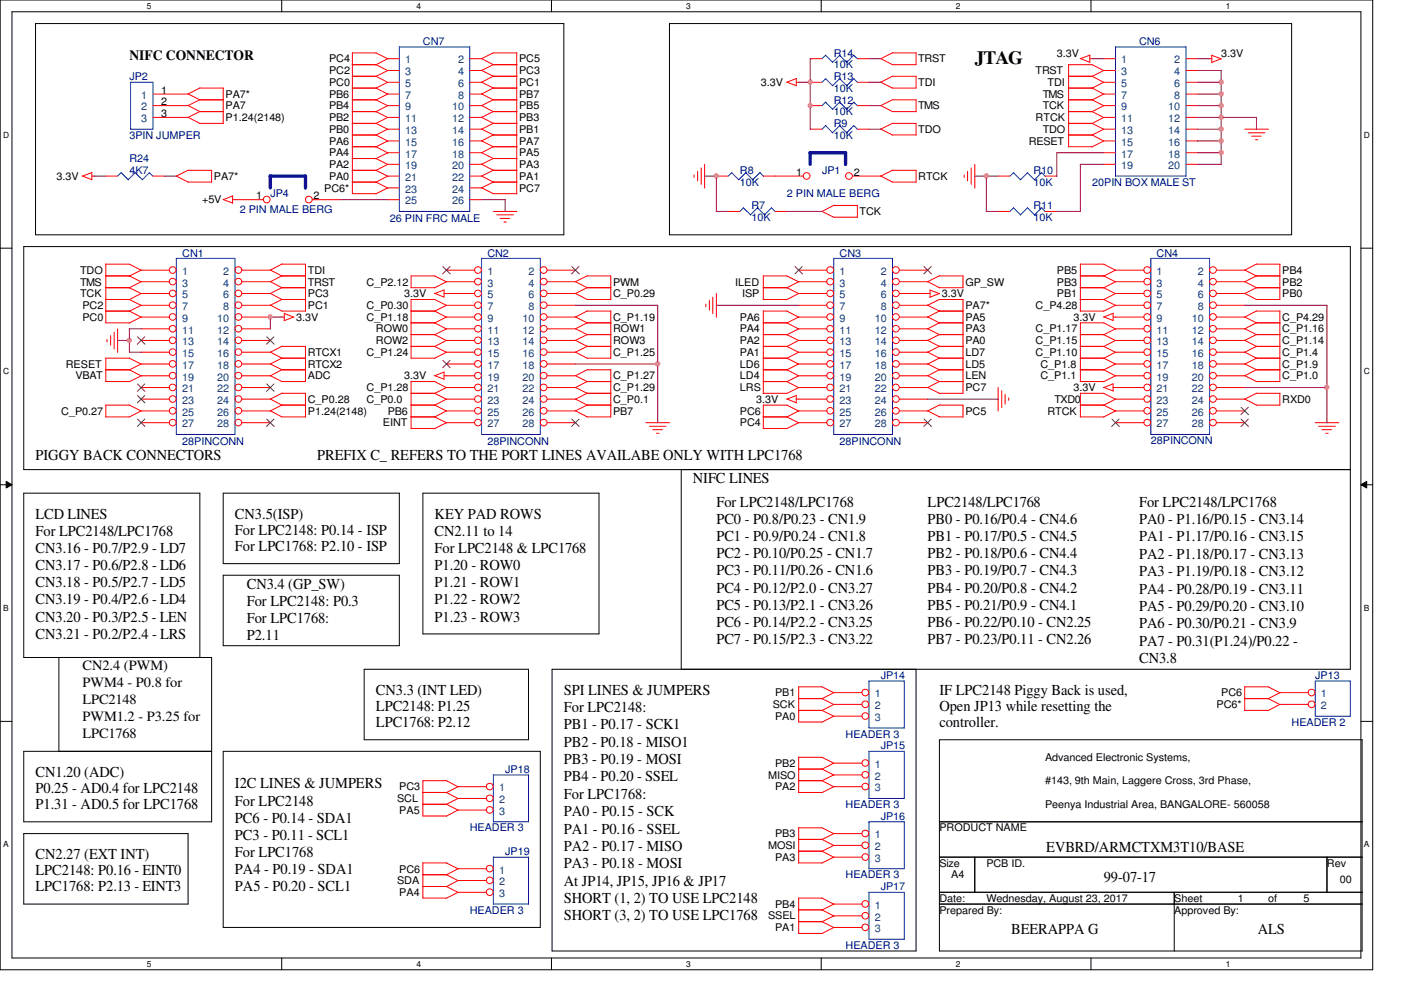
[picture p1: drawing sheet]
<svg xmlns="http://www.w3.org/2000/svg" width="297mm" height="210mm" viewBox="0 0 297 210" stroke-linecap="round" stroke-linejoin="round" font-family="sans-serif">
<path d="M0 0h291v205.6h-291zM2.5 2.5h286v200.6h-286z" fill="none" stroke="#000" stroke-width=".21"/>
<g fill="#fff">
<path d="M31.1 .3h1v2h-1z"/>
<path d="M31.1 203.4h1v2h-1z"/>
</g>
<path d="M59.7 0v2.5M59.7 203.1v2.5" fill="none" stroke="#000" stroke-width=".21"/>
<g fill="#fff">
<path d="M88.3 .3h1v2h-1z"/>
<path d="M88.3 203.4h1v2h-1z"/>
</g>
<path d="M116.9 0v2.5M116.9 203.1v2.5" fill="none" stroke="#000" stroke-width=".21"/>
<g fill="#fff">
<path d="M145.5 .3h1v2h-1z"/>
<path d="M145.5 203.4h1v2h-1z"/>
</g>
<path d="M174.1 0v2.5M174.1 203.1v2.5" fill="none" stroke="#000" stroke-width=".21"/>
<g fill="#fff">
<path d="M202.7 .3h1v2h-1z"/>
<path d="M202.7 203.4h1v2h-1z"/>
</g>
<path d="M231.3 0v2.5M231.3 203.1v2.5" fill="none" stroke="#000" stroke-width=".21"/>
<g fill="#fff">
<path d="M259.9 .3h1v2h-1z"/>
<path d="M259.9 203.4h1v2h-1z"/>
<path d="M.7 27.6h1.2v1.9h-1.2z"/>
<path d="M289.2 27.6h1.2v1.9h-1.2z"/>
<path d="M.7 77.7h1.2v2h-1.2z"/>
<path d="M289.2 77.7h1.2v2h-1.2z"/>
</g>
<path d="M0 52.6h2.5M288.5 52.6h2.5" fill="none" stroke="#000" stroke-width=".21"/>
<g fill="#fff">
<path d="M.7 127.8h1.1v2h-1.1z"/>
<path d="M289.2 127.8h1.1v2h-1.1z"/>
</g>
<path d="M0 102.8h2.5M1.3 102.1l1.2 .7-1.2 .7zM288.5 102.8l1.3-.7v1.4zM288.5 102.8h2.5" fill="none" stroke="#000" stroke-width=".21"/>
<path d="M1.3 102.1l1.2 .7-1.2 .7zM288.5 102.8l1.3-.7v1.4z" fill="#000"/>
<g fill="#fff">
<path d="M.7 178h1.1v2h-1.1z"/>
<path d="M289.2 178h1.1v2h-1.1z"/>
</g>
<g fill="none" stroke="#000" stroke-width=".21">
<path d="M7.5 5h112v44.8h-112zM141.9 5h132v44.8h-132zM144.4 99.6v42.3M286.3 99.6h-281.3v-47.3h281.3v89.6h-169.3v59.7h77.2v-59.7M47.3 104.6h37.4v14.9h-37.4zM89.7 104.6h37.3v29.8h-37.3zM12.5 139.4v19.9M42.4 139.4v-34.8h-37.4v34.8h39.9v34.8h-39.9v-14.9h39.9M47.3 122h37.4v14.9h-37.4zM0 153h2.5M47.3 159.3h67.3v37.3h-67.3zM77.2 141.9h34.9v14.9h-34.9z"/>
<path d="M199.2 156.8h89.6v44.8h-89.6zM288.5 153h2.5M5 176.7h34.9v15h-34.9zM199.2 174.2h89.6M199.2 191.7h89.6M199.2 181.7h89.6M199.2 189.2h89.6M206.7 181.7v7.5M249 189.2v12.5M281.3 181.7v7.5"/>
</g>
<g fill="none" stroke="#f00" stroke-width=".21">
<path d="M39.8 19.9l2.5 1.3h5.1M42.4 18.7h5M42.4 18.6l-2.5 1.3h-7.5M47.3 18.7v7.5h-5l-2.5-1.4M74.7 13.7h5.1M74.7 16.2h5.1M74.7 18.7h5.1M74.7 11.2h5.1M74.7 11.2v29.9M79.7 16.2l2.6 1.3M79.7 11.2l2.6 1.3M79.7 18.7l2.6 1.3"/>
<path d="M79.7 13.7l2.6 1.3M84.7 12.4h-2.5l-2.5 1.4M84.7 17.4h-2.5l-2.5 1.3M84.7 14.9h-2.5l-2.5 1.3M84.7 19.9h-2.5l-2.5 1.3M102.1 12.4l2.5 1.3h5M102.1 14.9l2.5 1.3h5M102.1 17.4l2.5 1.3h5M102.1 19.9l2.5 1.3h5M104.6 11.2h5M104.6 11.2l-2.5 1.2h-2.5M104.6 16.1l-2.5 1.3h-2.5"/>
<path d="M104.6 13.7l-2.5 1.2h-2.5M104.6 18.6l-2.5 1.3h-2.5M109.6 11.2v29.9M168.8 16.7v1.5l-2-.8M168.8 17.4h.6M168.9 16.6l-2.1 .8M171.8 12.4h2.5M171.8 17.4h2.5M181.8 12.4h2.4M181.8 17.4h2.4M186.7 12.4l2.5 1.3M186.7 17.4l2.5 1.3"/>
<path d="M189.2 13.7h5M189.2 18.7h5M189.2 11.2h5.1M189.2 16.2h5.1M189.3 11.2l-2.6 1.2M189.3 16.1l-2.6 1.3M194.2 11.2v2.6M194.2 16.2v2.5M226.5 16.2h5.1l2.5 1.3M226.5 18.7h5.1l2.5 1.3M226.6 13.7h5l2.5 1.3M226.6 13.7v17.4h5"/>
<path d="M229 12.4l2.1 .8M231.1 12.4h.5M231.1 11.7v1.6M231.1 11.7l-2 .7M234 12.4h2.5M236.5 17.4h-2.5l-2.5 1.3M236.5 14.9h-2.5l-2.5 1.3M236.5 19.9h-2.5l-2.5 1.3M251.5 12.4h2.5M251.5 17.4h2.5M251.5 14.9h2.5M251.5 19.9h2.5"/>
<path d="M256.4 12.4h.5M256.9 11.7v1.5M256.9 11.7l2 .8M258.9 12.4l-2 .9M17.4 37.3l2.1 .8M19.5 36.6v1.5M19.5 37.3h.5M19.5 36.6l-2 .7M22.4 37.3h2.5M32.4 37.3h2.5M37.3 37.3l2.6 1.3M39.8 22.4l2.5 1.3h5.1"/>
<path d="M39.8 38.6h5.1M39.9 36.1h5v2.6M39.9 36.1l-2.5 1.2M42.4 21.1l-2.5 1.3h-7.5M42.4 23.6l-2.5 1.3h-7.5M74.7 21.2h5.1M74.7 23.7h5.1M74.7 26.2h5.1M74.7 28.6h5.1M74.7 36.1h5.1M74.7 38.6h5.1M74.7 33.6h5.1"/>
<path d="M74.7 31.1h5.1M79.7 38.6l2.6 1.3M79.7 36.1l2.6 1.3M79.7 33.6l2.6 1.3M79.7 31.1l2.6 1.3M79.7 21.2l2.6 1.2M79.7 28.6l2.6 1.3M79.7 26.2l2.6 1.2M79.7 23.7l2.6 1.2M84.7 27.4h-2.5l-2.5 1.3M84.7 37.3h-2.5l-2.5 1.4M84.7 22.4h-2.5l-2.5 1.3"/>
<path d="M84.7 24.9h-2.5l-2.5 1.3M84.7 29.9h-2.5l-2.5 1.3M84.7 32.4h-2.5l-2.5 1.3M84.7 34.8h-2.5l-2.5 1.4M84.7 39.8h-2.5l-2.5 1.3M99.6 37.3h2.5M99.6 22.4h2.5M99.6 34.8h2.5M102.1 22.4l2.5 1.3h5M102.1 24.8l2.5 1.4h5M102.1 27.3l2.5 1.3h5M102.1 34.8l2.5 1.3h5"/>
<path d="M102.1 37.3l2.5 1.3h5M102.1 39.8l2.5 1.3h5M102.1 32.3l2.5 1.3h5M102.1 29.8l2.5 1.3h5M104.6 26.1l-2.5 1.3h-2.5M104.6 23.6l-2.5 1.3h-2.5M104.6 28.6l-2.5 1.3h-2.5M104.6 31.1l-2.5 1.3h-2.5M104.6 38.6l-2.5 1.2h-2.5M104.6 36.1l-2.5 1.2M104.6 33.6l-2.5 1.2M104.6 21.1l-2.5 1.3"/>
<path d="M147.1 37.1v.5M147.9 36.3v2.1M148.7 35.6v3.5M149.4 34.8v5.1M151.9 37.3h2.5M161.8 37.3h8.5M171.8 27.4h2.5M171.8 22.4h2.5M181.8 27.4h2.4M181.8 22.4h2.4M186.7 22.4l2.5 1.3M186.7 27.3l2.5 1.3"/>
<path d="M186.7 37.3l2.5 1.3M189.2 23.7h5M189.2 28.6h5M189.2 38.6h5M189.2 21.2h5.1M189.2 26.2h5.1M189.2 36.1h5.1M189.3 36.1l-2.6 1.2h-5.9M189.3 21.1l-2.6 1.3M189.3 26.1l-2.6 1.3M194.2 21.2v2.5M194.2 26.2v2.5"/>
<path d="M194.2 36.1v2.6M204.4 37.1v.5M205.1 36.3v2.1M205.9 35.6v3.5M206.7 34.8v5.1M211.6 37.3h2.5M221.6 37.3h2.5M226.5 21.2h5.1l2.5 1.2M226.5 23.7h5.1l2.5 1.2M226.5 26.2h5.1l2.5 1.2M226.5 28.6h5.1l2.5 1.3M234 32.4h2.5"/>
<path d="M234 34.8h2.5M236.5 27.4h-2.5l-2.5 1.3M236.5 22.4h-2.5l-2.5 1.3M236.5 24.9h-2.5l-2.5 1.3M236.5 29.9h-2.5l-2.5 1.3M251.5 27.4h2.5M251.5 22.4h2.5M251.5 24.9h2.5M251.5 29.9h2.5M251.5 32.4h2.5M251.5 34.8h2.5M263.9 27.4h5"/>
<path d="M264.7 28.2h3.5M265.3 28.9h2.1M266.1 29.6h.6M22.4 58.5h5.1M22.4 56h5.1M22.4 56v12.5M27.4 58.5l2.6 1.3M27.4 56l2.6 1.3M29.9 57.3h6M29.9 57.3l-2.5 1.2M35.9 59.7h-6l-2.5 1.3M47.3 42.3l2 .8"/>
<path d="M49.3 41.6v1.5M49.3 42.3h6.5M49.4 41.5l-2.1 .8M57.3 57.2l2.5 1.3M57.3 59.7l2.5 1.3M59.7 58.5h5.1M59.8 56h5M59.8 56l-2.5 1.3h-6M59.8 58.5l-2.5 1.2h-6M64.8 56v10M66.2 42.3h6M74.7 41.1h5"/>
<path d="M82.2 42.3h2.5M87.2 58.5v2.5h5M87.2 58.5h5l2.5 1.3M94.7 57.3h5.9M99.6 42.3h2.5M100.6 59.7h-5.9l-2.6 1.3M104.6 44.8h5M105.3 45.6h3.6M106 46.3h2.1M106.8 47.1h.6M116 57.3h6M122 59.7l2.5 1.3"/>
<path d="M124.5 58.5h5M124.5 58.5l-2.5 1.2h-6M129.5 58.5v5M154.4 44.8h2.5M161.8 58.5v5M161.8 58.5h5.1M164.3 44.8h2.5M166.8 58.5l2.6 1.3M169.3 57.3h6M174.2 44.8l2.6 1.3M175.3 59.7h-6l-2.5 1.3M176.7 46.1h5.1"/>
<path d="M176.8 43.6h5M176.8 43.5l-2.5 1.3M181.8 43.6v2.5M190.7 57.3h6M196.6 59.7l2.6 1.3M199.2 58.5h5M199.2 58.5l-2.5 1.2h-6M204.2 58.5v2.5M211.6 44.8h2.5M221.6 44.8h2.5M229 58.5h5.1M229.1 56v10"/>
<path d="M229.1 56h5M234 56l2.6 1.3M234 58.5l2.6 1.3M242.5 57.3h-6l-2.5 1.2M242.5 59.7h-6l-2.5 1.3M263.9 57.2l2.5 1.3M263.9 59.7l2.5 1.3M266.4 58.5h5M266.4 56h5M266.4 56l-2.5 1.3h-6M266.4 58.5l-2.5 1.2h-6M271.4 56v7.5"/>
<path d="M22.4 68.5h5M22.4 61h5.1M22.4 63.5h5.1M22.4 66h5.1M22.4 78.4h5.1M22.4 75.9h5.1M22.4 75.9v5M22.7 72v.5M23.4 71.2v2M24.2 70.4v3.6M24.9 69.7v5M27.4 75.9l2.6 1.3"/>
<path d="M27.4 61l2.6 1.3M27.4 63.5l2.6 1.3M27.4 78.4l2.6 1.3M27.4 66l2.6 1.3M29.9 69.7h6M29.9 72.2h6M29.9 74.7h6M35.9 67.2h-6l-2.5 1.3M35.9 62.2h-6l-2.5 1.3M35.9 79.7h-6l-2.5 1.2M35.9 64.7h-6l-2.5 1.3M35.9 77.2h-6l-2.5 1.2"/>
<path d="M51.3 67.2h6M51.3 69.7h6M51.3 72.2h6M57.3 79.6l2.5 1.3M57.3 64.7l2.5 1.3M57.3 62.2l2.5 1.3M57.3 77.1l2.5 1.3M57.3 74.6l2.5 1.3M59.7 67.2h.6M59.7 61h5.1M59.7 63.5h5.1M59.7 66h5.1"/>
<path d="M59.7 75.9h5.1M59.7 78.4h5.1M59.8 73.4h5M59.8 61l-2.5 1.2h-6M59.8 78.4l-2.5 1.3h-6M59.8 63.5l-2.5 1.2h-6M59.8 73.4l-2.5 1.3h-6M59.8 75.9l-2.5 1.3h-6M60.3 66.4v1.5M60.3 66.5l2 .8M62.3 67.2l-2.1 .8M64.8 73.4v7.5"/>
<path d="M87.1 71h5.1l2.5 1.2M87.1 68.5h5.1l2.5 1.3M87.1 73.4h5.1l2.5 1.3M87.1 66h5.1l2.5 1.3M87.2 63.5v12.4h5M87.2 63.5h5l2.5 1.3M92.1 62.2l2 .8M94.1 61.5v1.5M94.1 78.9v1.5l-2-.8M94.1 62.2h6.5M94.1 79.7h6.5M94.2 61.5l-2 .7"/>
<path d="M94.2 78.9l-2 .8M94.7 77.2h5.9M100.6 67.2h-5.9l-2.6 1.3M100.6 64.7h-5.9l-2.6 1.3M100.6 69.7h-5.9l-2.6 1.3M100.6 72.2h-5.9l-2.6 1.3M100.6 74.7h-5.9l-2.6 1.3M116 64.7h6M116 77.2h6M122 69.7l2.5 1.3M122 72.1l2.5 1.3M122 62.2l2.5 1.3"/>
<path d="M122 67.2l2.5 1.3M122 74.6l2.5 1.3M122 79.6l2.5 1.3M124.5 71h5M124.5 68.5h5M124.5 73.4h5M124.5 61h5M124.5 63.5h5M124.5 75.9h5M124.5 66h5M124.5 78.4h5M124.5 65.9l-2.5 1.3h-6"/>
<path d="M124.5 61l-2.5 1.2h-6M124.5 78.4l-2.5 1.3h-6M124.5 68.4l-2.5 1.3h-6M124.5 70.9l-2.5 1.3h-6M124.5 73.4l-2.5 1.3h-6M129.5 78.4v10h-5M129.5 66v10M149.6 64.5v.5M150.4 63.7v2M151.1 63v3.5M151.9 62.2v5.1M161.8 71h5.1"/>
<path d="M161.8 68.5h5.1M161.8 73.4h5.1M161.8 61h5.1M161.8 63.5h5M161.8 75.9h5.1M161.8 78.4h5.1M166.8 61l2.6 1.3M166.8 66l2.6 1.3M166.8 68.5l2.6 1.3M166.8 75.9l2.6 1.3M166.8 78.4l2.6 1.3M166.9 66l-5.1-.1v17.5"/>
<path d="M169.3 64.7h6M175.3 67.2h-6l-2.5 1.3M175.3 62.2h-6l-2.5 1.3M175.3 79.7h-6l-2.5 1.2M175.3 69.7h-6l-2.5 1.3 2.6 1.2M175.3 72.2h-6l-2.5 1.3 2.6 1.2M175.3 74.7h-6l-2.5 1.3M175.3 77.2h-6l-2.5 1.2M190.7 62.2h6.5M196.6 64.7l2.6 1.2-2.5 1.3h-6M196.6 67.2l2.6 1.2-2.5 1.3h-6M196.6 72.1l2.6 1.3"/>
<path d="M196.6 74.6l2.6 1.3M196.6 77.1l2.6 1.3M196.6 79.6l2.6 1.3M196.6 69.7l2.6 1.3M199.1 71h5.1M199.1 68.5h5.1M199.1 73.4h5.1M199.1 61h5.1M199.1 66h5.1M199.1 75.9h5.1M199.1 78.4h5.1M199.2 62.2l-2.1 .8"/>
<path d="M199.2 63.5h5M199.2 78.4l-2.5 1.3h-6M199.2 62.3l-2-.8v1.5M199.2 63.5l-2.5 1.2h-6M199.2 70.9l-2.5 1.3h-6M199.2 73.4l-2.5 1.3h-6M199.2 75.9l-2.5 1.3h-6M204.2 63.5v19.9M229 71h5.1M229 73.4h5.1M229 61h5.1M229 63.5h5.1"/>
<path d="M229 66h5M229 75.9h5.1M229 78.4h5.1M234 67.2l2 .7M234 61l2.6 1.3M234 78.4l2.6 1.3M234 75.9l2.6 1.3M234 73.4l2.6 1.3M234 71l2.6 1.2M234 68.5l2.6 1.3M234 63.5l2.6 1.3M234.1 68.5h-5v12.4"/>
<path d="M236 67.2h6.5M236 66.5v1.5M236 66.4l-2 .8M242.5 62.2h-6l-2.5 1.3M242.5 79.7h-6l-2.5 1.2M242.5 64.7h-6l-2.5 1.3M242.5 69.7h-6l-2.5 1.3M242.5 72.2h-6l-2.5 1.3M242.5 74.7h-6l-2.5 1.3M242.5 77.2h-6l-2.5 1.2M257.9 64.7h6M263.9 62.2l2.5 1.3"/>
<path d="M263.9 79.6l2.5 1.3M263.9 74.6l2.5 1.3M263.9 77.1l2.5 1.3M263.9 72.1l2.5 1.3M263.9 69.7l2.5 1.3M263.9 67.2l2.5 1.3M266.4 71h5M266.4 68.5h5M266.4 73.4h5M266.4 61h5M266.4 63.5h5M266.4 75.9h5"/>
<path d="M266.4 78.4h5M266.4 66h5M266.4 65.9l-2.5 1.3h-6M266.4 61l-2.5 1.2h-6M266.4 78.4l-2.5 1.3h-6M266.4 68.4l-2.5 1.3h-6M266.4 70.9l-2.5 1.3h-6M266.4 73.4l-2.5 1.3h-6M266.4 75.9l-2.5 1.3h-6M271.4 66v14.9M22.4 80.9h5M22.4 85.9h5.1"/>
<path d="M22.4 85.9v2.5M27.4 85.9l2.6 1.3M29.9 89.6h6M29.9 82.2h6M29.9 84.6h6M29.9 87.1h6M29.9 87.1l-2.5 1.3h-5M51.3 89.6h6M51.3 82.2h6M57.3 87.1l2.5 1.3M57.3 84.6l2.5 1.3M59.7 85.9h5.1"/>
<path d="M59.7 80.9h5.1M59.8 85.9l-2.5 1.2h-6M64.8 83.4v5h-5.1M64.8 83.4h-5l-2.5 1.2h-6M87.1 88.4h5.1l2.5 1.3M87.1 85.9h5.1l2.5 1.3M87.1 83.4h5.1l2.5 1.3M87.2 80.9v9.9h5M87.2 80.9h5l2.5 1.3M100.6 89.6h-5.9l-2.6 1.3M100.6 82.2h-5.9l-2.6 1.2M100.6 84.6h-5.9l-2.6 1.3"/>
<path d="M100.6 87.1h-5.9l-2.6 1.3M116 89.6h6M122 87.1l2.5 1.3M122 84.6l2.5 1.3M122 82.1l2.5 1.3M124.5 85.9h5M124.5 80.9h5M124.5 83.4h5M124.5 80.9l-2.5 1.3h-6M124.5 83.4l-2.5 1.2h-6M124.5 85.9l-2.5 1.2h-6M136.9 89.6h5.1"/>
<path d="M137.7 90.4h3.5M138.4 91.1h2.1M139.2 91.9h.5M161.8 88.4h5.1M161.8 90.8h5M161.8 80.9h5.1M161.8 83.4h5M161.8 85.9h5.1M161.8 85.9v4.9M166.8 84.6l2 .8M166.8 80.9l2.6 1.3M166.8 85.9l2.6 1.3"/>
<path d="M168.8 83.9v1.5M168.8 84.6h6.5M168.9 83.9l-2.1 .7M169.3 87.1h6M169.3 87.1l-2.5 1.3 2.6 1.3M175.3 89.6h-6l-2.5 1.3M175.3 82.2h-6l-2.5 1.2M190.7 89.6h6M190.7 84.6h6M196.6 82.1l2.6 1.3M196.6 87.1l2.6 1.3M199.1 80.9h5.1"/>
<path d="M199.1 83.4h5.1M199.2 85.9h5M199.2 80.9l-2.5 1.3h-6M199.2 85.9l-2.5 1.2h-6M204.2 85.9v2.5h-5.1M211.6 82.1v5M212.4 82.8v3.6M213.1 83.7v2M213.9 84.4v.5M229 88.4h5M229 85.9h5.1M229 80.9h5"/>
<path d="M234 82.1l2 .8M234 83.4l2.6 1.3M234 85.9l2.6 1.3M234.1 83.4h-5v5M236 81.4v1.5M236 82.2h6.5M236 81.4l-2 .8M236.5 89.6h6M242.5 84.6h-6l-2.5 1.3M242.5 87.1h-6l-2.5 1.3M257.9 89.6h6M257.9 82.2h6"/>
<path d="M257.9 87.1h6M263.9 84.6l2.5 1.3M266.4 80.9h5M266.4 83.4h5M266.4 83.4l-2.5 1.2h-6M271.4 83.4v2.5h-5M278.8 89.6h5M279.6 90.4h3.5M280.3 91.1h2M281.1 91.9h.5M169.3 150.6h5M169.3 148.1h5"/>
<path d="M169.3 153.1h5M174.3 148.1l2.5 1.3M174.3 145.6l2.5 1.3M174.3 150.6l2.5 1.3M174.3 145.6h-5v7.5M182.7 146.9h-5.9l-2.6 1.3M182.7 149.4h-5.9l-2.6 1.3M182.7 151.8h-5.9l-2.6 1.3M263.9 150.6h5M263.9 148.1h5M268.9 145.6l2.5 1.3M268.9 148.1l2.5 1.3"/>
<path d="M268.9 145.6h-5v5M277.4 146.9h-6l-2.5 1.3M277.4 149.4h-6l-2.5 1.3M89.6 168h5.1M89.6 173h5.1M89.6 170.5h5.1M89.7 165.5h5M89.7 165.5v7.5M94.7 170.5l2.5 1.3M94.7 168l2.5 1.3M94.7 165.5l2.5 1.3M103.1 166.8h-6l-2.5 1.3"/>
<path d="M103.1 169.3h-6l-2.5 1.3M103.1 171.7h-6l-2.5 1.4M169.3 165.5h5M169.3 163.1h5M169.3 178h5M169.3 168h5M169.3 175.5v7.5M169.3 175.5h5M174.3 163.1l2.5 1.2M174.3 178l2.5 1.3M174.3 160.6l2.5 1.2M174.3 175.5l2.5 1.3"/>
<path d="M174.3 165.5l2.5 1.3M174.3 160.6l-5-.1v7.5M182.7 176.7h-5.9l-2.6 1.3M182.7 179.2h-5.9l-2.6 1.3M182.7 161.8h-5.9l-2.6 1.3M182.7 164.3h-5.9l-2.6 1.3M182.7 166.8h-5.9l-2.6 1.3M89.6 190.4h5.1M89.6 188h5.1M89.6 185.5h5.1M89.7 183h5M89.7 182.9v7.5"/>
<path d="M94.7 188l2.5 1.2M94.7 185.5l2.5 1.2M94.7 183l2.5 1.2M103.1 184.2h-6l-2.5 1.3M103.1 186.7h-6l-2.5 1.3M103.1 189.2h-6l-2.5 1.3M169.3 195.4h5M169.3 192.9h5M169.3 180.5h5M169.3 197.9h5M169.3 183h5M174.3 192.9l2.5 1.3"/>
<path d="M174.3 190.4l2.5 1.3M174.3 195.4l2.5 1.3M174.3 180.5l2.5 1.3M174.3 190.4h-5v7.5M182.7 191.7h-5.9l-2.6 1.3M182.7 194.2h-5.9l-2.6 1.3M182.7 196.6h-5.9l-2.6 1.4M182.7 181.7h-5.9l-2.6 1.3"/>
<circle cx="171" cy="37.3" r=".71"/>
<circle cx="180" cy="37.3" r=".71"/>
<circle cx="36.6" cy="57.3" r=".71"/>
<circle cx="36.6" cy="59.7" r=".71"/>
<circle cx="50.6" cy="57.3" r=".71"/>
<circle cx="50.6" cy="59.7" r=".71"/>
<circle cx="56.6" cy="42.3" r=".71"/>
<circle cx="65.5" cy="42.3" r=".71"/>
<circle cx="101.4" cy="57.3" r=".71"/>
<circle cx="101.4" cy="59.7" r=".71"/>
<circle cx="115.3" cy="59.7" r=".71"/>
<circle cx="115.3" cy="57.3" r=".71"/>
<circle cx="176" cy="59.7" r=".71"/>
<circle cx="176" cy="57.3" r=".71"/>
<circle cx="190" cy="57.3" r=".71"/>
<circle cx="190" cy="59.7" r=".71"/>
<circle cx="243.3" cy="57.3" r=".71"/>
<circle cx="243.3" cy="59.7" r=".71"/>
<circle cx="257.2" cy="57.3" r=".71"/>
<circle cx="257.2" cy="59.7" r=".71"/>
<circle cx="36.6" cy="79.7" r=".71"/>
<circle cx="36.6" cy="77.2" r=".71"/>
<circle cx="36.6" cy="64.7" r=".71"/>
<circle cx="36.6" cy="72.2" r=".71"/>
<circle cx="36.6" cy="74.7" r=".71"/>
<circle cx="36.6" cy="69.7" r=".71"/>
<circle cx="36.6" cy="67.2" r=".71"/>
<circle cx="36.6" cy="62.2" r=".71"/>
<circle cx="50.6" cy="79.7" r=".71"/>
<circle cx="50.6" cy="67.2" r=".71"/>
<circle cx="50.6" cy="69.7" r=".71"/>
<circle cx="50.6" cy="72.2" r=".71"/>
<circle cx="50.6" cy="64.7" r=".71"/>
<circle cx="50.6" cy="77.2" r=".71"/>
<circle cx="50.6" cy="62.2" r=".71"/>
<circle cx="50.6" cy="74.7" r=".71"/>
<circle cx="101.4" cy="67.2" r=".71"/>
<circle cx="101.4" cy="62.2" r=".71"/>
<circle cx="101.4" cy="74.7" r=".71"/>
<circle cx="101.4" cy="77.2" r=".71"/>
<circle cx="101.4" cy="79.7" r=".71"/>
<circle cx="101.4" cy="69.7" r=".71"/>
<circle cx="101.4" cy="72.2" r=".71"/>
<circle cx="101.4" cy="64.7" r=".71"/>
<circle cx="115.3" cy="69.7" r=".71"/>
<circle cx="115.3" cy="79.7" r=".71"/>
<circle cx="115.3" cy="67.2" r=".71"/>
<circle cx="115.3" cy="77.2" r=".71"/>
<circle cx="115.3" cy="64.7" r=".71"/>
<circle cx="115.3" cy="72.2" r=".71"/>
<circle cx="115.3" cy="62.2" r=".71"/>
<circle cx="115.3" cy="74.7" r=".71"/>
<circle cx="176" cy="64.7" r=".71"/>
<circle cx="176" cy="72.2" r=".71"/>
<circle cx="176" cy="77.2" r=".71"/>
<circle cx="176" cy="69.7" r=".71"/>
<circle cx="176" cy="67.2" r=".71"/>
<circle cx="176" cy="62.2" r=".71"/>
<circle cx="176" cy="79.7" r=".71"/>
<circle cx="176" cy="74.7" r=".71"/>
<circle cx="190" cy="79.7" r=".71"/>
<circle cx="190" cy="77.2" r=".71"/>
<circle cx="190" cy="67.2" r=".71"/>
<circle cx="190" cy="74.7" r=".71"/>
<circle cx="190" cy="69.7" r=".71"/>
<circle cx="190" cy="72.2" r=".71"/>
<circle cx="190" cy="62.2" r=".71"/>
<circle cx="190" cy="64.7" r=".71"/>
<circle cx="243.3" cy="72.2" r=".71"/>
<circle cx="243.3" cy="69.7" r=".71"/>
<circle cx="243.3" cy="79.7" r=".71"/>
<circle cx="243.3" cy="62.2" r=".71"/>
<circle cx="243.3" cy="64.7" r=".71"/>
<circle cx="243.3" cy="74.7" r=".71"/>
<circle cx="243.3" cy="67.2" r=".71"/>
<circle cx="243.3" cy="77.2" r=".71"/>
<circle cx="257.2" cy="64.7" r=".71"/>
<circle cx="257.2" cy="72.2" r=".71"/>
<circle cx="257.2" cy="77.2" r=".71"/>
<circle cx="257.2" cy="62.2" r=".71"/>
<circle cx="257.2" cy="67.2" r=".71"/>
<circle cx="257.2" cy="69.7" r=".71"/>
<circle cx="257.2" cy="74.7" r=".71"/>
<circle cx="257.2" cy="79.7" r=".71"/>
<circle cx="36.6" cy="89.6" r=".71"/>
<circle cx="36.6" cy="87.1" r=".71"/>
<circle cx="36.6" cy="82.1" r=".71"/>
<circle cx="36.6" cy="84.6" r=".71"/>
<circle cx="50.6" cy="89.6" r=".71"/>
<circle cx="50.6" cy="82.1" r=".71"/>
<circle cx="50.6" cy="84.6" r=".71"/>
<circle cx="50.6" cy="87.1" r=".71"/>
<circle cx="101.4" cy="82.1" r=".71"/>
<circle cx="101.4" cy="87.1" r=".71"/>
<circle cx="101.4" cy="84.6" r=".71"/>
<circle cx="101.4" cy="89.6" r=".71"/>
<circle cx="115.3" cy="87.1" r=".71"/>
<circle cx="115.3" cy="84.6" r=".71"/>
<circle cx="115.3" cy="82.1" r=".71"/>
<circle cx="115.3" cy="89.6" r=".71"/>
<circle cx="176" cy="84.6" r=".71"/>
<circle cx="176" cy="89.6" r=".71"/>
<circle cx="176" cy="82.1" r=".71"/>
<circle cx="176" cy="87.1" r=".71"/>
<circle cx="190" cy="82.1" r=".71"/>
<circle cx="190" cy="84.6" r=".71"/>
<circle cx="190" cy="87.1" r=".71"/>
<circle cx="190" cy="89.6" r=".71"/>
<circle cx="243.3" cy="84.6" r=".71"/>
<circle cx="243.3" cy="87.1" r=".71"/>
<circle cx="243.3" cy="82.1" r=".71"/>
<circle cx="243.3" cy="89.6" r=".71"/>
<circle cx="257.2" cy="89.6" r=".71"/>
<circle cx="257.2" cy="84.6" r=".71"/>
<circle cx="257.2" cy="82.1" r=".71"/>
<circle cx="257.2" cy="87.1" r=".71"/>
<circle cx="183.5" cy="149.3" r=".71"/>
<circle cx="183.5" cy="151.8" r=".71"/>
<circle cx="183.5" cy="146.8" r=".71"/>
<circle cx="278.1" cy="149.3" r=".71"/>
<circle cx="278.1" cy="146.8" r=".71"/>
<circle cx="103.8" cy="166.8" r=".71"/>
<circle cx="103.8" cy="169.3" r=".71"/>
<circle cx="103.8" cy="171.7" r=".71"/>
<circle cx="183.5" cy="164.3" r=".71"/>
<circle cx="183.5" cy="166.8" r=".71"/>
<circle cx="183.5" cy="179.2" r=".71"/>
<circle cx="183.5" cy="161.8" r=".71"/>
<circle cx="183.5" cy="176.7" r=".71"/>
<circle cx="103.8" cy="184.2" r=".71"/>
<circle cx="103.8" cy="186.7" r=".71"/>
<circle cx="103.8" cy="189.2" r=".71"/>
<circle cx="183.5" cy="191.7" r=".71"/>
<circle cx="183.5" cy="196.6" r=".71"/>
<circle cx="183.5" cy="181.7" r=".71"/>
<circle cx="183.5" cy="194.2" r=".71"/>
</g>
<g fill="none" stroke="#00f" stroke-width=".21">
<path d="M27.7 17.4h4.7v10h-4.7zM84.7 9.9h14.9v34.9h-14.9zM175 11.7l1.6 1.6M175 16.7l1.6 1.5M175.1 16.6l-.8 .8M175.1 11.7l-.8 .7M178 11.7l1.6 1.6M178 16.7l1.6 1.5M178.1 16.6l-1.6 1.6M178.1 11.7l-1.6 1.5M181 11.7l.8 .8M181 16.7l.8 .8"/>
<path d="M181.1 11.7l-1.6 1.5M181.1 16.6l-1.6 1.6M236.5 9.9h15v27.4h-15zM25.7 36.6l1.5 1.5M25.7 36.6l-.8 .7M28.7 36.6l1.5 1.5M28.7 36.6l-1.5 1.5M31.7 36.6l.8 .8M31.7 36.6l-1.5 1.5M155.1 36.6l1.6 1.5M155.1 36.6l-.7 .7M158.1 36.6l1.5 1.5"/>
<path d="M158.2 36.6l-1.6 1.5M161.1 36.6l.8 .8M161.2 36.6l-1.6 1.5M175 21.7l1.6 1.5M175 26.6l1.6 1.6M175.1 21.6l-.8 .8M175.1 26.6l-.8 .8M178 21.7l1.6 1.5M178 26.6l1.6 1.6M178.1 21.6l-1.6 1.6M178.1 26.6l-1.6 1.6M181 21.7l.8 .7"/>
<path d="M181 26.6l.8 .8M181.1 21.6l-1.6 1.6M181.1 26.6l-1.6 1.6M214.9 36.6l1.5 1.5M214.9 36.6l-.8 .7M217.8 36.6l1.6 1.5M217.9 36.6l-1.5 1.5M220.8 36.6l.8 .8M220.9 36.6l-1.6 1.5M37.4 54.8h12.4v37.3h-12.4zM102.1 54.8h12.5v37.3h-12.5zM157.6 44.1l1.6 1.5"/>
<path d="M157.6 44l-.7 .8M160.6 44.1l1.5 1.5M160.7 44l-1.6 1.6M163.6 44.1l.8 .8M163.6 44l-1.5 1.6M176.8 54.8h12.4v37.3h-12.4zM214.9 44.1l1.5 1.5M214.9 44l-.8 .8M217.8 44.1l1.6 1.5M217.9 44l-1.5 1.6M221.6 44.9l-.7-.9-1.6 1.6M244 54.8h12.5v37.3h-12.5z"/>
<path d="M184.2 144.4h7.5v9.9h-7.5zM184.2 159.3h7.5v10h-7.5zM278.8 144.4h7.5v7.4h-7.5zM104.6 164.3h7.5v9.9h-7.5zM184.2 174.2h7.5v10h-7.5zM104.6 181.7h7.5v10h-7.5zM184.2 189.2h7.5v9.9h-7.5z"/>
</g>
<path d="M57.3 39.8v-2.5h7.5v2.6M171.7 32.4h7.6v2.5M171.8 32.3v2.5" fill="none" stroke="#00f" stroke-width=".72"/>
<g fill="none" stroke="#804000" stroke-width=".21">
<path d="M93.9 56.5l1.6 1.6M95.4 56.5l-1.6 1.6M121.2 56.5l1.6 1.6M122.8 56.5l-1.6 1.6M168.6 56.5l1.5 1.6M170.1 56.5l-1.6 1.6M195.9 56.5l1.6 1.6M197.4 56.5l-1.5 1.6M29.2 71.4l1.5 1.6M30.7 71.4l-1.6 1.6M56.6 71.4l1.5 1.6M58.1 71.4l-1.6 1.6"/>
<path d="M93.9 76.4l1.6 1.6M95.4 76.4l-1.6 1.6M29.2 81.4l1.5 1.6M29.2 83.9l1.5 1.5M29.2 88.9l1.5 1.5M30.7 81.4l-1.6 1.6M30.7 83.9l-1.6 1.5M30.7 88.9l-1.6 1.5M56.6 81.4l1.5 1.6M56.6 88.9l1.5 1.5M58.1 81.4l-1.6 1.6M58.1 88.9l-1.6 1.5"/>
<path d="M121.2 88.9l1.6 1.5M122.8 88.9l-1.6 1.5M195.9 88.9l1.6 1.5M197.4 88.9l-1.5 1.5M235.8 88.9l1.5 1.5M237.3 88.9l-1.6 1.5M263.1 86.4l1.6 1.5M263.1 88.9l1.6 1.5M264.7 86.4l-1.6 1.5M264.7 88.9l-1.6 1.5"/>
</g>
<g fill="none" stroke="#800040" stroke-width=".21">
<path d="M169.3 17.4h2.5M171.8 12.4v15M184.2 12.4h2.6M184.2 17.4h2.6M231.6 12.4h2.5M254 12.4h2.5M254 17.4h4.9M254 19.9h4.9M254 14.9h4.9v20M19.9 37.3h2.5M34.9 37.3h2.5M149.3 37.3h2.6v7.5"/>
<path d="M184.2 22.4h2.6M184.2 27.4h2.6M206.7 37.3h4.9M209.1 37.3v7.5h2.5M224 32.4h10M224.1 32.4v5M229 34.8h5M229.1 34.8v10.1M253.9 29.9h5M254 22.4h4.9M254 34.8h4.9M254 32.4h4.9"/>
<path d="M254 27.4h4.9M254 24.9h12.4M266.4 24.9v2.5M72.2 42.3h10.1M102.1 42.3h5v2.6M151.8 44.8h2.6M166.8 44.8h7.5M224 44.8h5.1M24.9 72.2h2.5M27.4 74.7h2.6M29.9 69.7h-2.5v5M59.8 67.2h-2.5v2.6"/>
<path d="M122 64.7h17.5M122 77.2h17.5M139.4 64.7v25M151.9 64.7h17.5M263.9 64.7h17.4v25M196.7 84.6h15M263.9 82.2h17.5"/>
</g>
<circle cx="151.9" cy="37.3" r=".49" fill="#f0f"/>
<circle cx="151.9" cy="37.3" r=".49" fill="none" stroke="#f0f" stroke-width=".21"/>
<circle cx="258.9" cy="24.9" r=".48" fill="#f0f"/>
<circle cx="258.9" cy="24.9" r=".48" fill="none" stroke="#f0f" stroke-width=".21"/>
<circle cx="57.3" cy="67.2" r=".48" fill="#f0f"/>
<circle cx="57.3" cy="67.2" r=".48" fill="none" stroke="#f0f" stroke-width=".21"/>
<circle cx="27.4" cy="72.2" r=".48" fill="#f0f"/>
<circle cx="27.4" cy="72.2" r=".48" fill="none" stroke="#f0f" stroke-width=".21"/>
<circle cx="139.4" cy="77.1" r=".49" fill="#f0f"/>
<circle cx="139.4" cy="77.1" r=".49" fill="none" stroke="#f0f" stroke-width=".21"/>
<circle cx="258.9" cy="29.9" r=".48" fill="#f0f"/>
<circle cx="258.9" cy="29.9" r=".48" fill="none" stroke="#f0f" stroke-width=".21"/>
<circle cx="258.9" cy="22.4" r=".47" fill="#f0f"/>
<circle cx="258.9" cy="22.4" r=".47" fill="none" stroke="#f0f" stroke-width=".21"/>
<circle cx="258.9" cy="19.9" r=".47" fill="#f0f"/>
<circle cx="258.9" cy="19.9" r=".47" fill="none" stroke="#f0f" stroke-width=".21"/>
<circle cx="209.1" cy="37.3" r=".48" fill="#f0f"/>
<circle cx="209.1" cy="37.3" r=".48" fill="none" stroke="#f0f" stroke-width=".21"/>
<circle cx="258.9" cy="32.3" r=".47" fill="#f0f"/>
<circle cx="258.9" cy="32.3" r=".47" fill="none" stroke="#f0f" stroke-width=".21"/>
<circle cx="258.9" cy="17.4" r=".48" fill="#f0f"/>
<circle cx="258.9" cy="17.4" r=".48" fill="none" stroke="#f0f" stroke-width=".21"/>
<circle cx="258.9" cy="27.4" r=".48" fill="#f0f"/>
<circle cx="258.9" cy="27.4" r=".48" fill="none" stroke="#f0f" stroke-width=".21"/>
<circle cx="281.3" cy="82.1" r=".47" fill="#f0f"/>
<circle cx="281.3" cy="82.1" r=".47" fill="none" stroke="#f0f" stroke-width=".21"/>
<circle cx="171.8" cy="22.4" r=".47" fill="#f0f"/>
<circle cx="171.8" cy="22.4" r=".47" fill="none" stroke="#f0f" stroke-width=".21"/>
<circle cx="171.8" cy="17.4" r=".48" fill="#f0f"/>
<circle cx="171.8" cy="17.4" r=".48" fill="none" stroke="#f0f" stroke-width=".21"/>
<text font-size="4" x="206.7" y="13.5">JTAG</text>
<g font-size="3.2">
<text x="7.5" y="97.5">PIGGY BACK CONNECTORS</text>
<text x="67.3" y="97.5">PREFIX C_ REFERS TO THE PORT LINES AVAILABE ONLY WITH LPC1768</text>
<text x="146.9" y="102.4">NIFC LINES</text>
<text x="151.9" y="107.4">For LPC2148/LPC1768</text>
<text x="196.7" y="107.4">LPC2148/LPC1768</text>
<text x="241.5" y="107.4">For LPC2148/LPC1768</text>
<text x="7.5" y="109.9">LCD LINES</text>
<text x="7.5" y="113.6">For LPC2148/LPC1768</text>
<text x="49.8" y="109.9">CN3.5(ISP)</text>
<text x="49.8" y="113.4">For LPC2148: P0.14 - ISP</text>
<text x="92.2" y="109.9">KEY PAD ROWS</text>
<text x="92.2" y="113.6">CN2.11 to 14</text>
<text x="151.9" y="111.1">PC0 - P0.8/P0.23 - CN1.9</text>
<text x="196.7" y="111.1">PB0 - P0.16/P0.4 - CN4.6</text>
<text x="241.5" y="111.1">PA0 - P1.16/P0.15 - CN3.14</text>
<text x="7.5" y="117.2">CN3.16 - P0.7/P2.9 - LD7</text>
<text x="49.8" y="116.8">For LPC1768: P2.10 - ISP</text>
<text x="92.2" y="117.2">For LPC2148 &amp; LPC1768</text>
<text x="151.9" y="114.7">PC1 - P0.9/P0.24 - CN1.8</text>
<text x="151.9" y="118.4">PC2 - P0.10/P0.25 - CN1.7</text>
<text x="196.7" y="114.7">PB1 - P0.17/P0.5 - CN4.5</text>
<text x="196.7" y="118.4">PB2 - P0.18/P0.6 - CN4.4</text>
<text x="241.5" y="114.8">PA1 - P1.17/P0.16 - CN3.15</text>
<text x="241.5" y="118.5">PA2 - P1.18/P0.17 - CN3.13</text>
<text x="7.5" y="120.9">CN3.17 - P0.6/P2.8 - LD6</text>
<text x="7.5" y="124.5">CN3.18 - P0.5/P2.7 - LD5</text>
<text x="52.3" y="124.8">CN3.4 (GP_SW)</text>
<text x="92.2" y="120.9">P1.20 - ROW0</text>
<text x="92.2" y="124.5">P1.21 - ROW1</text>
<text x="151.9" y="122">PC3 - P0.11/P0.26 - CN1.6</text>
<text x="151.9" y="125.6">PC4 - P0.12/P2.0 - CN3.27</text>
<text x="196.7" y="122">PB3 - P0.19/P0.7 - CN4.3</text>
<text x="196.7" y="125.6">PB4 - P0.20/P0.8 - CN4.2</text>
<text x="241.5" y="122.2">PA3 - P1.19/P0.18 - CN3.12</text>
<text x="241.5" y="125.9">PA4 - P0.28/P0.19 - CN3.11</text>
<text x="7.5" y="128.1">CN3.19 - P0.4/P2.6 - LD4</text>
<text x="7.5" y="131.8">CN3.20 - P0.3/P2.5 - LEN</text>
<text x="52.3" y="128.4">For LPC2148: P0.3</text>
<text x="92.2" y="128.1">P1.22 - ROW2</text>
<text x="92.2" y="131.8">P1.23 - ROW3</text>
<text x="151.9" y="129.3">PC5 - P0.13/P2.1 - CN3.26</text>
<text x="196.7" y="129.3">PB5 - P0.21/P0.9 - CN4.1</text>
<text x="241.5" y="129.5">PA5 - P0.29/P0.20 - CN3.10</text>
<text x="7.5" y="135.4">CN3.21 - P0.2/P2.4 - LRS</text>
<text x="52.3" y="132">For LPC1768:</text>
<text x="52.3" y="135.6">P2.11</text>
<text x="151.9" y="132.9">PC6 - P0.14/P2.2 - CN3.25</text>
<text x="151.9" y="136.6">PC7 - P0.15/P2.3 - CN3.22</text>
<text x="196.7" y="132.9">PB6 - P0.22/P0.10 - CN2.25</text>
<text x="196.7" y="136.6">PB7 - P0.23/P0.11 - CN2.26</text>
<text x="241.5" y="133.2">PA6 - P0.30/P0.21 - CN3.9</text>
<text x="241.5" y="136.9">PA7 - P0.31(P1.24)/P0.22 -</text>
<text x="241.5" y="140.6">CN3.8</text>
<text x="79.7" y="147.3">CN3.3 (INT LED)</text>
<text x="119.5" y="147.3">SPI LINES &amp; JUMPERS</text>
<text x="199.2" y="147.3">IF LPC2148 Piggy Back is used,</text>
<text x="79.7" y="150.7">LPC2148: P1.25</text>
<text x="79.7" y="154.1">LPC1768: P2.12</text>
<text x="119.5" y="151">For LPC2148:</text>
<text x="119.5" y="154.6">PB1 - P0.17 - SCK1</text>
<text x="199.2" y="150.7">Open JP13 while resetting the</text>
<text x="199.2" y="154.1">controller.</text>
<text x="119.5" y="158.3">PB2 - P0.18 - MISO1</text>
<text x="7.5" y="164.7">CN1.20 (ADC)</text>
<text x="49.8" y="167.2">I2C LINES &amp; JUMPERS</text>
<text x="119.5" y="162">PB3 - P0.19 - MOSI</text>
<text x="119.5" y="165.7">PB4 - P0.20 - SSEL</text>
<text x="7.5" y="168.1">P0.25 - AD0.4 for LPC2148</text>
<text x="7.5" y="171.5">P1.31 - AD0.5 for LPC1768</text>
<text x="49.8" y="170.8">For LPC2148</text>
<text x="119.5" y="169.4">For LPC1768:</text>
<text x="119.5" y="173.1">PA0 - P0.15 - SCK</text>
<text x="49.8" y="174.5">PC6 - P0.14 - SDA1</text>
<text x="49.8" y="178.1">PC3 - P0.11 - SCL1</text>
<text x="119.5" y="176.7">PA1 - P0.16 - SSEL</text>
<text x="7.5" y="182.1">CN2.27 (EXT INT)</text>
<text x="7.5" y="185.5">LPC2148: P0.16 - EINT0</text>
<text x="49.8" y="181.7">For LPC1768</text>
<text x="49.8" y="185.4">PA4 - P0.19 - SDA1</text>
<text x="119.5" y="180.4">PA2 - P0.17 - MISO</text>
<text x="119.5" y="184.1">PA3 - P0.18 - MOSI</text>
<text x="221.8" y="180.6">EVBRD/ARMCTXM3T10/BASE</text>
<text x="7.5" y="189">LPC1768: P2.13 - EINT3</text>
<text x="49.8" y="189">PA5 - P0.20 - SCL1</text>
<text x="119.5" y="187.8">At JP14, JP15, JP16 &amp; JP17</text>
<text x="119.5" y="191.5">SHORT (1, 2) TO USE LPC2148</text>
<text x="234" y="187.1">99-07-17</text>
<text x="119.5" y="195.2">SHORT (3, 2) TO USE LPC1768</text>
<text x="214.4" y="198">BEERAPPA G</text>
<text x="266.7" y="198">ALS</text>
</g>
<g font-size="3">
<text x="27.4" y="12.7">NIFC CONNECTOR</text>
<text x="17.5" y="142.1">CN2.4 (PWM)</text>
<text x="17.5" y="145.7">PWM4 - P0.8 for</text>
<text x="17.5" y="149.3">LPC2148</text>
<text x="17.5" y="152.9">PWM1.2 - P3.25 for</text>
<text x="17.5" y="156.5">LPC1768</text>
</g>
<g font-size="2.2" fill="#000080">
<text x="89.7" y="9.5">CN7</text>
<text x="176.8" y="12">R14</text>
<text x="241.5" y="9.5">CN6</text>
<text x="27.4" y="17">JP2</text>
<text x="176.8" y="14.5">10K</text>
<text x="176.8" y="17">R13</text>
<text x="176.8" y="22">R12</text>
<text x="176.8" y="19.5">10K</text>
<text x="27.4" y="29.4">3PIN JUMPER</text>
<text x="176.8" y="24.4">10K</text>
<text x="176.8" y="26.9">R9</text>
<text x="176.8" y="29.4">10K</text>
<text x="27.4" y="34.4">R24</text>
<text x="27.4" y="36.9">4K7</text>
<text x="57.3" y="41.9">JP4</text>
<text x="156.9" y="36.9">R8</text>
<text x="156.9" y="39.4">10K</text>
<text x="166.8" y="41.9">2 PIN MALE BERG</text>
<text x="174.3" y="36.9">JP1</text>
<text x="219.1" y="36.9">R10</text>
<text x="219.1" y="39.4">10K</text>
<text x="231.6" y="39.4">20PIN BOX MALE ST</text>
<text x="50.8" y="45.1">2 PIN MALE BERG</text>
<text x="82.7" y="47.1">26 PIN FRC MALE</text>
<text x="159.3" y="44.4">R7</text>
<text x="159.3" y="46.9">10K</text>
<text x="219.1" y="44.4">R11</text>
<text x="219.1" y="46.9">10K</text>
<text x="38.6" y="54.6">CN1</text>
<text x="103.3" y="54.6">CN2</text>
<text x="178" y="54.6">CN3</text>
<text x="245.2" y="54.6">CN4</text>
<text x="38.6" y="94.4">28PINCONN</text>
<text x="103.3" y="94.4">28PINCONN</text>
<text x="178" y="94.4">28PINCONN</text>
<text x="244" y="94.1">28PINCONN</text>
<text x="186.7" y="143.9">JP14</text>
<text x="278.8" y="143.9">JP13</text>
<text x="273.9" y="153.9">HEADER 2</text>
<text x="179.3" y="156.4">HEADER 3</text>
<text x="186.7" y="158.9">JP15</text>
<text x="107.1" y="163.8">JP18</text>
<text x="179.3" y="171.3">HEADER 3</text>
<text x="186.7" y="173.8">JP16</text>
<text x="99.6" y="176.3">HEADER 3</text>
<text x="107.1" y="181.3">JP19</text>
<text x="179.3" y="186.2">HEADER 3</text>
<text x="186.7" y="188.7">JP17</text>
<text x="99.6" y="193.7">HEADER 3</text>
<text x="179.3" y="201.2">HEADER 3</text>
</g>
<g font-size="2.2">
<text x="224.1" y="12">3.3V</text>
<text x="258.9" y="12">3.3V</text>
<text x="69.8" y="13.3">PC4</text>
<text x="69.8" y="15.7">PC2</text>
<text x="110.1" y="13.3">PC5</text>
<text x="110.1" y="15.7">PC3</text>
<text x="194.7" y="13.3">TRST</text>
<text x="219.6" y="15.7">TRST</text>
<text x="34.2" y="19.9">1</text>
<text x="34.2" y="22.4">2</text>
<text x="47.8" y="20.7">PA7*</text>
<text x="47.8" y="23.2">PA7</text>
<text x="69.8" y="18.2">PC0</text>
<text x="69.8" y="23.2">PB4</text>
<text x="69.8" y="20.7">PB6</text>
<text x="110.1" y="18.2">PC1</text>
<text x="110.1" y="23.2">PB5</text>
<text x="110.1" y="20.7">PB7</text>
<text x="161.3" y="18.2">3.3V</text>
<text x="194.7" y="18.2">TDI</text>
<text x="194.7" y="23.2">TMS</text>
<text x="221.1" y="23.2">TCK</text>
<text x="221.1" y="20.7">TMS</text>
<text x="222.1" y="18.2">TDI</text>
<text x="34.2" y="24.8">3</text>
<text x="47.8" y="25.7">P1.24(2148)</text>
<text x="69.8" y="28.2">PB0</text>
<text x="69.8" y="25.7">PB2</text>
<text x="110.1" y="28.2">PB1</text>
<text x="110.1" y="25.7">PB3</text>
<text x="194.7" y="28.2">TDO</text>
<text x="219.6" y="25.7">RTCK</text>
<text x="221.1" y="28.2">TDO</text>
<text x="69.8" y="35.6">PA2</text>
<text x="69.8" y="33.1">PA4</text>
<text x="69.8" y="30.6">PA6</text>
<text x="110.1" y="35.6">PA3</text>
<text x="110.1" y="33.1">PA5</text>
<text x="110.1" y="30.6">PA7</text>
<text x="218.1" y="30.6">RESET</text>
<text x="12" y="38.1">3.3V</text>
<text x="45.3" y="38.1">PA7*</text>
<text x="68.7" y="40.6">PC6*</text>
<text x="69.8" y="38.1">PA0</text>
<text x="110.1" y="40.6">PC7</text>
<text x="110.1" y="38.1">PA1</text>
<text x="168.8" y="37.3">1</text>
<text x="181" y="37.3">2</text>
<text x="194.7" y="38.1">RTCK</text>
<text x="42.9" y="43.1">+5V</text>
<text x="54.3" y="42.3">1</text>
<text x="66.5" y="42.3">2</text>
<text x="182.2" y="45.6">TCK</text>
<text x="17" y="58">TDO</text>
<text x="65.3" y="58">TDI</text>
<text x="224.1" y="58">PB5</text>
<text x="271.9" y="58">PB4</text>
<text x="17" y="63">TCK</text>
<text x="17" y="60.5">TMS</text>
<text x="17.5" y="65.5">PC2</text>
<text x="65.3" y="65.5">PC1</text>
<text x="65.3" y="63">PC3</text>
<text x="65.3" y="60.5">TRST</text>
<text x="77.7" y="65.5">C_P0.30</text>
<text x="77.7" y="60.5">C_P2.12</text>
<text x="85.7" y="63">3.3V</text>
<text x="130" y="60.5">PWM</text>
<text x="130" y="63">C_P0.29</text>
<text x="155.9" y="60.5">ILED</text>
<text x="157.3" y="63">ISP</text>
<text x="199.7" y="63">3.3V</text>
<text x="204.7" y="60.5">GP_SW</text>
<text x="204.7" y="65.5">PA7*</text>
<text x="219.6" y="65.5">C_P4.28</text>
<text x="224.1" y="60.5">PB3</text>
<text x="224.1" y="63">PB1</text>
<text x="271.9" y="60.5">PB2</text>
<text x="271.9" y="63">PB0</text>
<text x="17.5" y="68">PC0</text>
<text x="62.8" y="68">3.3V</text>
<text x="77.7" y="68">C_P1.18</text>
<text x="79.7" y="70.5">ROW0</text>
<text x="130" y="70.5">ROW1</text>
<text x="130" y="68">C_P1.19</text>
<text x="156.9" y="68">PA6</text>
<text x="156.9" y="70.5">PA4</text>
<text x="204.7" y="68">PA5</text>
<text x="204.7" y="70.5">PA3</text>
<text x="219.6" y="70.5">C_P1.17</text>
<text x="227.6" y="68">3.3V</text>
<text x="271.9" y="70.5">C_P1.16</text>
<text x="271.9" y="68">C_P4.29</text>
<text x="14" y="78">RESET</text>
<text x="65.3" y="78">RTCX2</text>
<text x="65.3" y="75.5">RTCX1</text>
<text x="77.7" y="75.5">C_P1.24</text>
<text x="79.7" y="73">ROW2</text>
<text x="130" y="73">ROW3</text>
<text x="130" y="75.5">C_P1.25</text>
<text x="156.9" y="73">PA2</text>
<text x="156.9" y="75.5">PA1</text>
<text x="156.9" y="78">LD6</text>
<text x="204.7" y="73">PA0</text>
<text x="204.7" y="75.5">LD7</text>
<text x="204.7" y="78">LD5</text>
<text x="219.6" y="75.5">C_P1.10</text>
<text x="219.6" y="73">C_P1.15</text>
<text x="220.6" y="78">C_P1.8</text>
<text x="271.9" y="75.5">C_P1.4</text>
<text x="271.9" y="78">C_P1.9</text>
<text x="271.9" y="73">C_P1.14</text>
<text x="16" y="80.4">VBAT</text>
<text x="65.3" y="80.4">ADC</text>
<text x="77.7" y="82.9">C_P1.28</text>
<text x="85.7" y="80.4">3.3V</text>
<text x="130" y="80.4">C_P1.27</text>
<text x="130" y="82.9">C_P1.29</text>
<text x="156.9" y="80.4">LD4</text>
<text x="156.9" y="82.9">LRS</text>
<text x="204.7" y="80.4">LEN</text>
<text x="204.7" y="82.9">PC7</text>
<text x="220.6" y="80.4">C_P1.1</text>
<text x="227.6" y="82.9">3.3V</text>
<text x="271.9" y="80.4">C_P1.0</text>
<text x="13" y="87.9">C_P0.27</text>
<text x="65.3" y="87.9">P1.24(2148)</text>
<text x="65.3" y="85.4">C_P0.28</text>
<text x="77.7" y="85.4">C_P0.0</text>
<text x="82.2" y="87.9">PB6</text>
<text x="130" y="87.9">PB7</text>
<text x="130" y="85.4">C_P0.1</text>
<text x="156.9" y="87.9">PC6</text>
<text x="160.4" y="85.4">3.3V</text>
<text x="204.7" y="87.9">PC5</text>
<text x="222.1" y="87.9">RTCK</text>
<text x="223.6" y="85.4">TXD0</text>
<text x="271.9" y="85.4">RXD0</text>
<text x="81.2" y="90.4">EINT</text>
<text x="156.9" y="90.4">PC4</text>
<text x="164.3" y="147.7">PB1</text>
<text x="258.9" y="147.7">PC6</text>
<text x="163.8" y="150.2">SCK</text>
<text x="164.3" y="152.7">PA0</text>
<text x="257.9" y="150.2">PC6*</text>
<text x="221.6" y="161.3">Advanced Electronic Systems,</text>
<text x="84.7" y="167.6">PC3</text>
<text x="162.9" y="165.1">MISO</text>
<text x="164.3" y="162.6">PB2</text>
<text x="164.3" y="167.6">PA2</text>
<text x="221.6" y="166.3">#143, 9th Main, Laggere Cross, 3rd Phase,</text>
<text x="84.2" y="170.1">SCL</text>
<text x="84.7" y="172.6">PA5</text>
<text x="221.6" y="171.3">Peenya Industrial Area, BANGALORE- 560058</text>
<text x="164.3" y="177.5">PB3</text>
<text x="199.2" y="176.3">PRODUCT NAME</text>
<text x="84.7" y="185">PC6</text>
<text x="162.9" y="180">MOSI</text>
<text x="164.3" y="182.5">PA3</text>
<text x="199.2" y="183.8">Size</text>
<text x="209.1" y="183.8">PCB ID.</text>
<text x="281.3" y="183.8">Rev</text>
<text x="84.2" y="187.5">SDA</text>
<text x="84.7" y="190">PA4</text>
<text x="199.2" y="191.2">Date:</text>
<text x="201.7" y="186.2">A4</text>
<text x="209.1" y="191.2">Wednesday, August 23, 2017</text>
<text x="249" y="191.2">Sheet</text>
<text x="262.4" y="191.2">1</text>
<text x="268.9" y="191.2">of</text>
<text x="276.3" y="191.2">5</text>
<text x="284.1" y="187.2">00</text>
<text x="162.9" y="194.9">SSEL</text>
<text x="164.3" y="192.4">PB4</text>
<text x="164.3" y="197.4">PA1</text>
<text x="199.2" y="193.7">Prepared By:</text>
<text x="249" y="193.7">Approved By:</text>
</g>
<g font-size="2.2" fill="#004080">
<text x="85.9" y="13.5">1</text>
<text x="85.9" y="16">3</text>
<text x="97.1" y="13.5">2</text>
<text x="97.1" y="16">4</text>
<text x="237.7" y="13.5">1</text>
<text x="237.7" y="16">3</text>
<text x="249" y="13.5">2</text>
<text x="249" y="16">4</text>
<text x="29.9" y="21">1</text>
<text x="29.9" y="23.4">2</text>
<text x="85.9" y="18.5">5</text>
<text x="85.9" y="21">7</text>
<text x="85.9" y="23.4">9</text>
<text x="95.8" y="23.4">10</text>
<text x="97.1" y="18.5">6</text>
<text x="97.1" y="21">8</text>
<text x="237.7" y="18.5">5</text>
<text x="237.7" y="21">7</text>
<text x="237.7" y="23.4">9</text>
<text x="247.7" y="23.4">10</text>
<text x="249" y="18.5">6</text>
<text x="249" y="21">8</text>
<text x="29.9" y="25.9">3</text>
<text x="85.9" y="25.9">11</text>
<text x="85.9" y="28.4">13</text>
<text x="95.8" y="25.9">12</text>
<text x="95.8" y="28.4">14</text>
<text x="237.7" y="25.9">11</text>
<text x="237.7" y="28.4">13</text>
<text x="247.7" y="25.9">12</text>
<text x="247.7" y="28.4">14</text>
<text x="85.9" y="30.9">15</text>
<text x="85.9" y="33.4">17</text>
<text x="85.9" y="35.9">19</text>
<text x="95.8" y="30.9">16</text>
<text x="95.8" y="33.4">18</text>
<text x="95.8" y="35.9">20</text>
<text x="237.7" y="30.9">15</text>
<text x="237.7" y="33.4">17</text>
<text x="237.7" y="35.9">19</text>
<text x="247.7" y="30.9">16</text>
<text x="247.7" y="33.4">18</text>
<text x="247.7" y="35.9">20</text>
<text x="85.9" y="38.4">21</text>
<text x="85.9" y="40.9">23</text>
<text x="95.8" y="38.4">22</text>
<text x="95.8" y="40.9">24</text>
<text x="85.9" y="43.3">25</text>
<text x="95.8" y="43.3">26</text>
<text x="38.6" y="58.3">1</text>
<text x="47.3" y="58.3">2</text>
<text x="103.3" y="58.3">1</text>
<text x="112.1" y="58.3">2</text>
<text x="178" y="58.3">1</text>
<text x="186.7" y="58.3">2</text>
<text x="245.2" y="58.3">1</text>
<text x="254" y="58.3">2</text>
<text x="38.6" y="60.7">3</text>
<text x="38.6" y="63.2">5</text>
<text x="38.6" y="65.7">7</text>
<text x="47.3" y="60.7">4</text>
<text x="47.3" y="63.2">6</text>
<text x="47.3" y="65.7">8</text>
<text x="103.3" y="60.7">3</text>
<text x="103.3" y="63.2">5</text>
<text x="103.3" y="65.7">7</text>
<text x="112.1" y="60.7">4</text>
<text x="112.1" y="63.2">6</text>
<text x="112.1" y="65.7">8</text>
<text x="178" y="60.7">3</text>
<text x="178" y="63.2">5</text>
<text x="178" y="65.7">7</text>
<text x="186.7" y="60.7">4</text>
<text x="186.7" y="63.2">6</text>
<text x="186.7" y="65.7">8</text>
<text x="245.2" y="60.7">3</text>
<text x="245.2" y="63.2">5</text>
<text x="245.2" y="65.7">7</text>
<text x="254" y="60.7">4</text>
<text x="254" y="63.2">6</text>
<text x="254" y="65.7">8</text>
<text x="38.6" y="68.2">9</text>
<text x="38.6" y="70.7">11</text>
<text x="46.1" y="68.2">10</text>
<text x="46.1" y="70.7">12</text>
<text x="103.3" y="68.2">9</text>
<text x="103.3" y="70.7">11</text>
<text x="110.8" y="68.2">10</text>
<text x="110.8" y="70.7">12</text>
<text x="178" y="68.2">9</text>
<text x="178" y="70.7">11</text>
<text x="185.5" y="70.7">12</text>
<text x="185.5" y="68.2">10</text>
<text x="245.2" y="68.2">9</text>
<text x="245.2" y="70.7">11</text>
<text x="252.7" y="70.7">12</text>
<text x="252.7" y="68.2">10</text>
<text x="38.6" y="73.2">13</text>
<text x="38.6" y="75.7">15</text>
<text x="46.1" y="73.2">14</text>
<text x="46.1" y="75.7">16</text>
<text x="103.3" y="73.2">13</text>
<text x="103.3" y="75.7">15</text>
<text x="110.8" y="73.2">14</text>
<text x="110.8" y="75.7">16</text>
<text x="178" y="73.2">13</text>
<text x="178" y="75.7">15</text>
<text x="185.5" y="73.2">14</text>
<text x="185.5" y="75.7">16</text>
<text x="245.2" y="73.2">13</text>
<text x="245.2" y="75.7">15</text>
<text x="252.7" y="73.2">14</text>
<text x="252.7" y="75.7">16</text>
<text x="38.6" y="78.2">17</text>
<text x="38.6" y="80.7">19</text>
<text x="38.6" y="83.2">21</text>
<text x="46.1" y="78.2">18</text>
<text x="46.1" y="80.7">20</text>
<text x="46.1" y="83.2">22</text>
<text x="103.3" y="78.2">17</text>
<text x="103.3" y="80.7">19</text>
<text x="103.3" y="83.2">21</text>
<text x="110.8" y="78.2">18</text>
<text x="110.8" y="80.7">20</text>
<text x="110.8" y="83.2">22</text>
<text x="178" y="78.2">17</text>
<text x="178" y="80.7">19</text>
<text x="178" y="83.2">21</text>
<text x="185.5" y="78.2">18</text>
<text x="185.5" y="80.7">20</text>
<text x="185.5" y="83.2">22</text>
<text x="245.2" y="78.2">17</text>
<text x="245.2" y="80.7">19</text>
<text x="245.2" y="83.2">21</text>
<text x="252.7" y="78.2">18</text>
<text x="252.7" y="80.7">20</text>
<text x="252.7" y="83.2">22</text>
<text x="38.6" y="85.6">23</text>
<text x="38.6" y="88.1">25</text>
<text x="46.1" y="85.6">24</text>
<text x="46.1" y="88.1">26</text>
<text x="103.3" y="85.6">23</text>
<text x="103.3" y="88.1">25</text>
<text x="110.8" y="85.6">24</text>
<text x="110.8" y="88.1">26</text>
<text x="178" y="85.6">23</text>
<text x="178" y="88.1">25</text>
<text x="185.5" y="85.6">24</text>
<text x="185.5" y="88.1">26</text>
<text x="245.2" y="85.6">23</text>
<text x="245.2" y="88.1">25</text>
<text x="252.7" y="85.6">24</text>
<text x="252.7" y="88.1">26</text>
<text x="38.6" y="90.6">27</text>
<text x="46.1" y="90.6">28</text>
<text x="103.3" y="90.6">27</text>
<text x="110.8" y="90.6">28</text>
<text x="178" y="90.6">27</text>
<text x="185.5" y="90.6">28</text>
<text x="245.2" y="90.6">27</text>
<text x="252.7" y="90.6">28</text>
<text x="185.5" y="147.9">1</text>
<text x="280.1" y="147.9">1</text>
<text x="185.5" y="150.4">2</text>
<text x="185.5" y="152.9">3</text>
<text x="280.1" y="150.4">2</text>
<text x="105.8" y="167.8">1</text>
<text x="185.5" y="162.8">1</text>
<text x="185.5" y="165.3">2</text>
<text x="185.5" y="167.8">3</text>
<text x="105.8" y="170.3">2</text>
<text x="105.8" y="172.8">3</text>
<text x="185.5" y="177.8">1</text>
<text x="105.8" y="185.2">1</text>
<text x="185.5" y="180.3">2</text>
<text x="185.5" y="182.8">3</text>
<text x="105.8" y="187.7">2</text>
<text x="105.8" y="190.2">3</text>
<text x="185.5" y="192.7">1</text>
<text x="185.5" y="195.2">2</text>
<text x="185.5" y="197.7">3</text>
</g>
<g font-size="1.8">
<text x="31.1" y="1.9">5</text>
<text x="88.3" y="1.9">4</text>
<text x="145.5" y="1.9">3</text>
<text x="202.7" y="1.9">2</text>
<text x="259.9" y="1.9">1</text>
<text x=".7" y="29.2">D</text>
<text x="289.2" y="29.2">D</text>
<text x=".7" y="79.3">C</text>
<text x="289.2" y="79.3">C</text>
<text x=".7" y="129.5">B</text>
<text x="289.2" y="129.5">B</text>
<text x=".7" y="179.6">A</text>
<text x="289.2" y="179.6">A</text>
<text x="31.1" y="205">5</text>
<text x="88.3" y="205">4</text>
<text x="145.5" y="205">3</text>
<text x="202.7" y="205">2</text>
<text x="259.9" y="205">1</text>
</g>
</svg>
